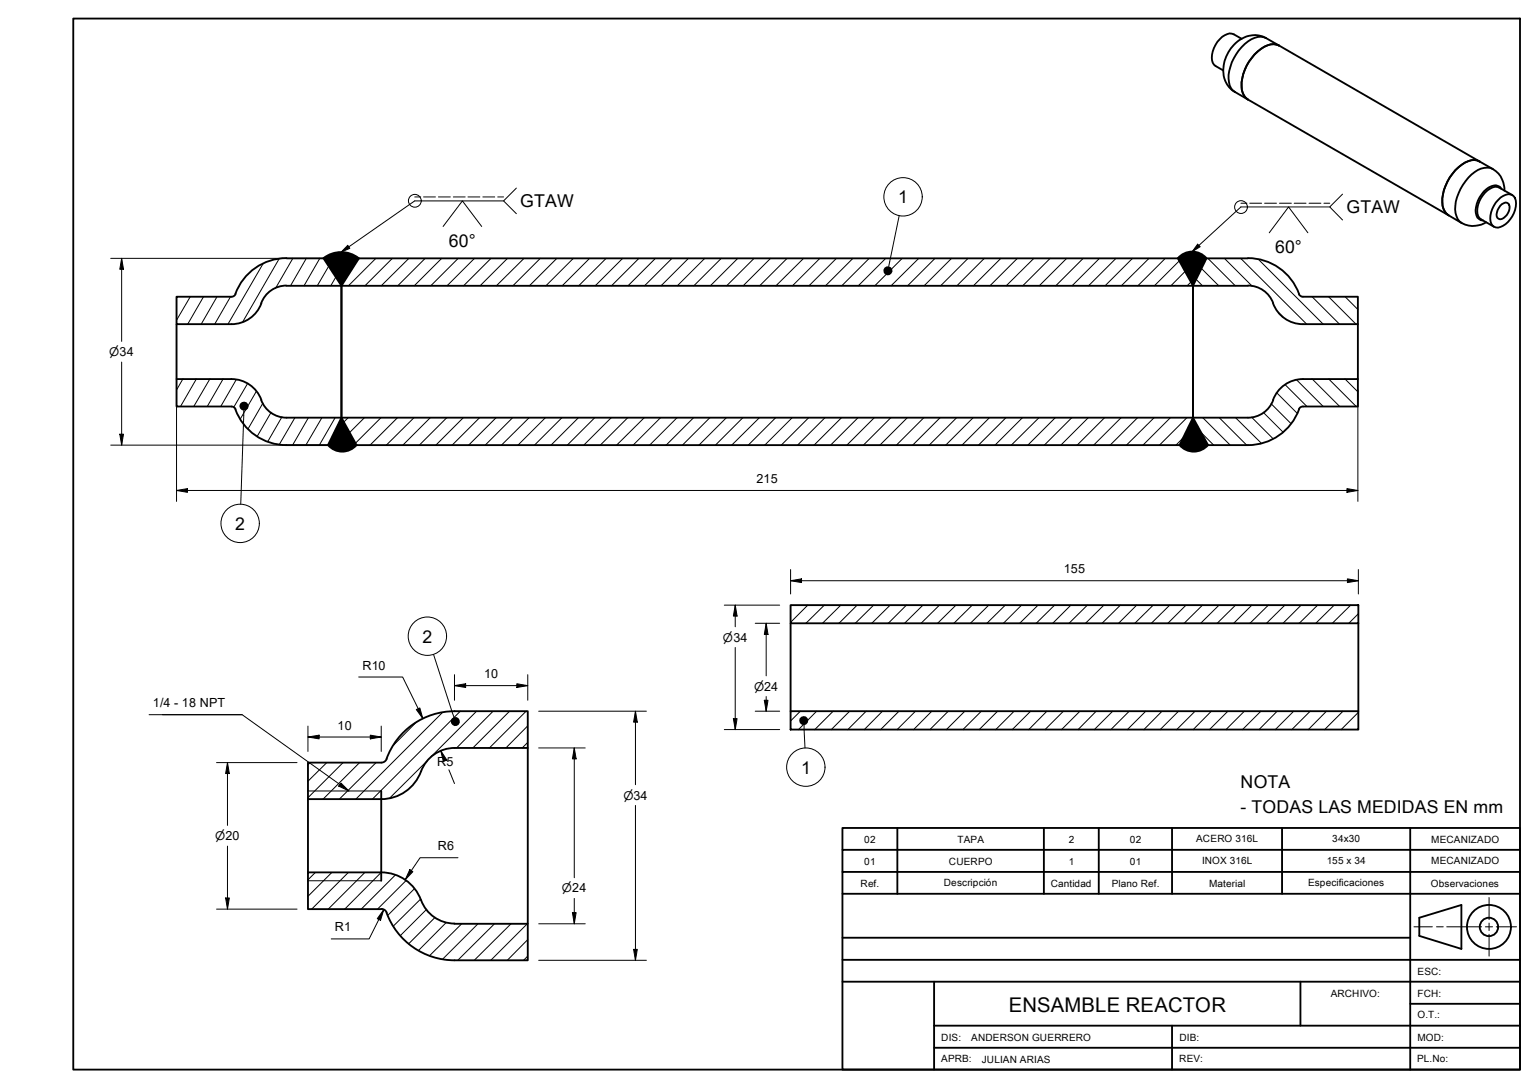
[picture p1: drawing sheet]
<svg xmlns="http://www.w3.org/2000/svg" width="420mm" height="297mm" viewBox="0 0 420 297" stroke-linecap="round" stroke-linejoin="round" font-family="sans-serif">
<!-- layer: Hatch -->
<g fill="none" stroke="#000" stroke-width=".27">
<path d="M71.8 72l-9.6 16.5M76.2 70.7l-10 17.2M79.9 70.5l-4.7 8.2M83.6 70.5l-4.3 7.5M87.3 70.5l-4.3 7.5M91 70.5l-4.4 7.5M93.2 73l-2.9 5M93.7 70.5l-.5 .5M98.1 70.5l-4.9 4.9M102.6 70.5l-7.5 7.5M107.1 70.5l-7.5 7.5M111.6 70.5l-7.5 7.5"/>
<path d="M116.1 70.5l-7.5 7.5M120.6 70.5l-7.5 7.5M125.1 70.5l-7.5 7.5M129.5 70.5l-7.5 7.5M134 70.5l-7.4 7.5M138.6 70.5l-7.5 7.5M143.1 70.5l-7.6 7.5M147.5 70.5l-7.5 7.5M152 70.5l-7.5 7.5M156.5 70.5l-7.5 7.5M161 70.5l-7.5 7.5M165.5 70.5l-7.5 7.5"/>
<path d="M170 70.5l-7.5 7.5M174.4 70.5l-7.5 7.5M178.9 70.5l-7.5 7.5M183.5 70.5l-7.5 7.5M188 70.5l-7.5 7.5M192.4 70.5l-7.5 7.5M196.9 70.5l-7.5 7.5M201.4 70.5l-7.5 7.5M205.9 70.5l-7.5 7.5M210.4 70.5l-7.5 7.5M214.9 70.5l-7.5 7.5M219.4 70.5l-7.6 7.5"/>
<path d="M223.8 70.5l-7.5 7.5M228.3 70.5l-7.4 7.5M232.9 70.5l-7.5 7.5M237.3 70.5l-7.5 7.5M241.8 70.5l-7.5 7.5M246.3 70.5l-7.5 7.5M250.8 70.5l-7.5 7.5M255.3 70.5l-7.5 7.5M259.8 70.5l-7.5 7.5M264.3 70.5l-7.5 7.5M268.7 70.5l-7.5 7.5M273.2 70.5l-7.5 7.5"/>
<path d="M277.7 70.5l-7.4 7.5M282.3 70.5l-7.6 7.5M286.7 70.5l-7.5 7.5M291.2 70.5l-7.5 7.5M295.7 70.5l-7.5 7.5M300.2 70.5l-7.5 7.5M304.7 70.5l-7.5 7.5M309.2 70.5l-7.5 7.5M313.7 70.5l-7.6 7.5M318.1 70.5l-7.5 7.5M322.6 70.5l-7.4 7.5M325.7 76.4l-1.6 1.6"/>
<path d="M325.7 71.9l-6 6.1M325.7 71l7 7M325.7 75.4l2.6 2.6M329.8 70.5l7.4 7.5M334.3 70.5l7.6 7.7M338.7 70.5l18 18M343.5 70.8l17.8 17.7M48.3 81l-.1 .1M51.9 81l-3.7 6.4M55.6 81l-4.4 7.5M59.2 81l-4.3 7.5M62.9 81l-4.3 7.5"/>
<path d="M349.1 85.3l1.2 1.2M358.2 81l7.5 7.5M362.7 81l7.5 7.5M367.2 81l3.5 3.5M49.9 103.5l-1.7 3M53.6 103.5l-4.3 7.5M57.3 103.5l-4.4 7.5M60.9 103.5l-4.3 7.5M64.5 103.6l-4.2 7.4M67.6 104.8l-3.8 6.4M70 106.9l-4.4 7.5M71.8 110.1l-4.1 7"/>
<path d="M74 112.6l-3.8 6.5M77 113.8l-3.9 6.8M80.5 114l-4.2 7.3M84.2 114l-4.3 7.5M87.9 114l-4.4 7.5M91.5 114l-4.3 7.5M93.2 117.5l-2.3 4M95.1 114l-1.9 1.9M99.5 114l-6.3 6.3M104 114l-7.5 7.5M108.5 114l-7.5 7.5M113 114l-7.5 7.5"/>
<path d="M117.5 114l-7.5 7.5M122 114l-7.5 7.5M126.5 114l-7.5 7.5M130.9 114l-7.5 7.5M135.4 114l-7.4 7.5M140 114l-7.5 7.5M144.5 114l-7.6 7.5M148.9 114l-7.5 7.5M153.4 114l-7.5 7.5M157.9 114l-7.5 7.5M162.4 114l-7.5 7.5M166.9 114l-7.5 7.5"/>
<path d="M171.4 114l-7.5 7.5M175.9 114l-7.6 7.5M180.3 114l-7.5 7.5M184.8 114l-7.4 7.5M189.4 114l-7.5 7.5M193.8 114l-7.5 7.5M198.3 114l-7.5 7.5M202.8 114l-7.5 7.5M207.3 114l-7.5 7.5M211.8 114l-7.5 7.5M216.3 114l-7.5 7.5M220.8 114l-7.5 7.5"/>
<path d="M225.2 114l-7.5 7.5M229.7 114l-7.5 7.5M234.3 114l-7.5 7.5M238.7 114l-7.5 7.5M243.2 114l-7.5 7.5M247.7 114l-7.5 7.5M252.2 114l-7.5 7.5M256.7 114l-7.5 7.5M261.2 114l-7.5 7.5M265.7 114l-7.5 7.5M270.1 114l-7.5 7.5M274.6 114l-7.5 7.5"/>
<path d="M279.1 114l-7.4 7.5M283.7 114l-7.6 7.5M288.1 114l-7.5 7.5M292.6 114l-7.5 7.5M297.1 114l-7.5 7.5M301.6 114l-7.5 7.5M306.1 114l-7.5 7.5M310.6 114l-7.5 7.5M315.1 114l-7.6 7.5M319.5 114l-7.5 7.5M324 114l-7.5 7.5M325.7 116.8l-4.6 4.7"/>
<path d="M325.7 115.9l5.6 5.6M328.4 114l7.5 7.5M332.9 114l7.5 7.5M337.3 114l7.1 7M341.7 113.9l5.9 5.9M344.9 112.6l5.4 5.4M347 110.2l5.5 5.5M348.6 107.3l5.5 5.5M350.8 105l6 6M353.9 103.7l7.4 7.3M358.3 103.5l7.5 7.5M362.8 103.5l7.5 7.5"/>
<path d="M367.2 103.5l3.5 3.5M325.7 121.3l-.2 .2M325.7 120.3l1.2 1.2M216 165.2l-.2 .2M220.5 165.2l-4.7 4.7M225 165.2l-5 5M229.6 165.2l-5.1 5M234 165.2l-5 5M238.5 165.2l-5 5M243 165.2l-5 5M247.5 165.2l-5 5M252 165.2l-5 5"/>
<path d="M256.5 165.2l-5 5M261 165.2l-5 5M265.4 165.2l-5 5M269.9 165.2l-5 5M274.4 165.2l-5 5M278.9 165.2l-5 5M283.4 165.2l-5 5M287.9 165.2l-5 5M292.4 165.2l-5 5M296.9 165.2l-5.1 5M301.4 165.2l-5 5M305.9 165.2l-5 5"/>
<path d="M310.3 165.2l-4.9 5M314.8 165.2l-5 5M319.3 165.2l-5 5M323.8 165.2l-5 5M328.3 165.2l-5 5M332.8 165.2l-5 5M337.3 165.2l-5 5M341.8 165.2l-5 5M346.3 165.2l-5.1 5M350.8 165.2l-5 5M355.2 165.2l-4.9 5M359.7 165.2l-5 5"/>
<path d="M364.2 165.2l-5 5M368.7 165.2l-5 5M370.8 167.6l-2.6 2.6M113.7 197.2l-6.3 6.2M120.8 194.5l-23.6 23.7M125.7 194.2l-24 24M130.1 194.2l-12.6 12.5M134.6 194.2l-9.9 10M139.1 194.2l-10 10M143.6 194.2l-10 10M144.1 198.2l-6 6M218.5 194.2l-2.7 2.6"/>
<path d="M222.9 194.2l-4.9 5M227.5 194.2l-5.1 5M232 194.2l-5.1 5M236.5 194.2l-5 5M240.9 194.2l-4.9 5M245.4 194.2l-5 5M249.9 194.2l-5 5M254.4 194.2l-5 5M258.9 194.2l-5 5M263.4 194.2l-5 5M267.9 194.2l-5 5M272.4 194.2l-5.1 5"/>
<path d="M276.9 194.2l-5.1 5M281.4 194.2l-5 5M285.8 194.2l-4.9 5M290.3 194.2l-5 5M294.8 194.2l-5 5M299.3 194.2l-5 5M303.8 194.2l-5 5M308.3 194.2l-5 5M312.8 194.2l-5 5M317.2 194.2l-4.9 5M321.8 194.2l-5.1 5M326.3 194.2l-5.1 5"/>
<path d="M330.7 194.2l-4.9 5M335.2 194.2l-5 5M339.7 194.2l-5 5M344.2 194.2l-5 5M348.7 194.2l-5 5M353.2 194.2l-5 5M357.7 194.2l-5 5M362.1 194.2l-4.9 5M366.6 194.2l-5 5M370.8 199l-.2 .2M370.8 194.5l-4.7 4.7M84.7 208.2l-.6 .6"/>
<path d="M89.2 208.2l-5.1 5.1M93.7 208.2l-9.6 9.6M98.2 208.2l-10 10M102.7 208.2l-10.1 10M116.8 207.6l-10.4 10.3M144.1 202.7l-1.5 1.5M86.1 238.2l-2 2M90.6 238.2l-6.5 6.5M95.1 238.2l-10 10M99.6 238.2l-10 10M104.1 238.2l-10 10M107.9 238.9l-9.3 9.3"/>
<path d="M110.9 240.4l-7.8 7.8M113.2 242.6l-7.3 7.3M114.8 245.5l-7.4 7.3M116.4 248.3l-7.1 7.1M118.7 250.6l-7.1 7.1M121.8 251.9l-7.6 7.6M126 252.2l-8.7 8.7M130.5 252.2l-9.7 9.7M135 252.2l-10 10M139.5 252.2l-10 10M144 252.2l-10 10M144.1 256.5l-5.6 5.7"/>
<path d="M144.1 261l-1.2 1.2"/>
</g>
<!-- layer: Visible Edges(ISO) -->
<g fill="none" stroke="#000" stroke-width=".51">
<path d="M339 10.6l-2.1-1.2a3.4 3.4 0 0 0-3.9 1.3 6.7 6.7 0 0 0-1.9 6.4l.8 .9 2 1.2M349.2 12.4a4.6 4.6 0 0 0-4.9 .9 12.6 12.6 0 0 0-5.3 11.2 3.9 3.9 0 0 0 1.7 2.7M349.2 12.4l-3.6-2a7.5 7.5 0 0 0-9.6 2.8 9 9 0 0 0-1 9.9l1.3 1.5 4.4 2.6M349.2 12.4l54.8 31.7M340.7 27.2l54.8 31.6M395.5 58.8a11.3 11.3 0 0 0 6.4 2.9l2.5-.4 1.4-.6M404 44.1a4.4 4.4 0 0 0-4.9 .8 12.8 12.8 0 0 0-5.3 11.3 3.9 3.9 0 0 0 1.7 2.6M404 44.1a12.1 12.1 0 0 1 5.7 4.1l.7 1.6 .3 2.3M404.3 59.9l3.6 2M409 54.6a3.4 3.4 0 0 1 3.9-1.3 3.4 3.4 0 0 1 .7 4 6.8 6.8 0 0 1-4.6 4.9 2.13 2.13 0 0 1-2.2-2.6 7.6 7.6 0 0 1 2.2-5zM409.3 51.2l3.6 2.1M410 55.7a1.21 1.21 0 0 1 1.6-.3 1.21 1.21 0 0 1 .5 1.5 3.4 3.4 0 0 1-2.6 3 1.24 1.24 0 0 1-.8-1.9l.5-1.2z"/>
<path d="M78.2 78a7.3 7.3 0 0 0-6.9 4.8M78.2 78h15v-7.5h-15a14.7 14.7 0 0 0-13.9 9.7M93.2 70.5h232.5v7.5h-232.5zM93.2 78v36M325.7 78v36M340.7 70.5h-15v7.5h15M340.7 78a7.3 7.3 0 0 1 6.9 4.8M340.7 70.5a14.8 14.8 0 0 1 13.9 9.7M48.2 88.5v15M64.3 80.2a1.18 1.18 0 0 1-1.1 .8h-15v7.5h15a8.7 8.7 0 0 0 8.2-5.7M347.6 82.8a8.7 8.7 0 0 0 8.1 5.7M354.6 80.2a1.18 1.18 0 0 0 1.1 .8h15v7.5h-15"/>
<path d="M370.7 88.5v15M71.3 109.2a7.3 7.3 0 0 0 6.9 4.8h15v7.5h-15a14.8 14.8 0 0 1-13.9-9.7M71.4 109.2a8.7 8.7 0 0 0-8.2-5.7h-15v7.5h15a1.18 1.18 0 0 1 1.1 .8M93.2 114h232.5v7.5h-232.5zM340.7 114h-15v7.5h15M347.6 109.2a8.7 8.7 0 0 1 8.1-5.7h15v7.5h-15a1.18 1.18 0 0 0-1.1 .8M347.6 109.2a7.3 7.3 0 0 1-6.9 4.8M354.6 111.8a14.8 14.8 0 0 1-13.9 9.7M215.8 165.2h155v5h-155zM215.8 170.2v24M370.8 170.2v24M215.8 194.2h155v5h-155z"/>
<path d="M84.1 218.2v20M104.1 215.9v24.6M105.5 207.2a19.8 19.8 0 0 1 18.6-13h20v10h-20a10.1 10.1 0 0 0-9.6 7.5 11.5 11.5 0 0 1-10.4 6.5h-20v-10h20l.7-.2 .8-.8M144.1 204.2v48M104.1 248.1l.7 .2 .8 .9M105.5 249.2a19.8 19.8 0 0 0 18.6 13h20v-10h-20M114.9 245.8a11.5 11.5 0 0 0-10.8-7.6h-20v10h20M115 245.7a9.7 9.7 0 0 0 9.1 6.4"/>
</g>
<!-- layer: Visible Tangent Edges(ISO) -->
<path d="M345.6 10.4a4.6 4.6 0 0 0-4.9 .9 13.3 13.3 0 0 0-5.3 10.2 4.1 4.1 0 0 0 1.8 3.6M407.5 46.2a5.2 5.2 0 0 0-5.8 1.5 13 13 0 0 0-4.3 10.5 3.7 3.7 0 0 0 1.6 2.7M409.3 51.2a3.4 3.4 0 0 0-3.9 1.4 6.7 6.7 0 0 0-1.9 6.4l.8 .9M409.9 51.5a2.28 2.28 0 0 0-3.4-.3 7.5 7.5 0 0 0-3.4 7.7 1.97 1.97 0 0 0 1.8 1.3" fill="none" stroke="#000" stroke-width=".51"/>
<!-- layer: Threads(ISO) -->
<path d="M84.1 215.9h20M84.1 240.5h20" fill="none" stroke="#000" stroke-width=".27"/>
<!-- layer: Hatch -->
<g fill="#000">
<path d="M88.3 70.5h9.7l-4.8 7.5zM321.6 70.5h7.8l-3.7 7.5zM93.2 114l4.1 7.5h-4.1zM325.7 114v7.5h-3.7zM93.2 114v7.5h-3.7zM325.7 114l4.1 7.5h-4.1z"/>
<path d="M88.3 70.5a7.9 7.9 0 0 1 9.7 0z" fill-rule="evenodd"/>
<path d="M321.8 70.2a5.1 5.1 0 0 1 7.6 .3h-7.8z" fill-rule="evenodd"/>
<path d="M89.5 121.5h7.8a5.1 5.1 0 0 1-7.8 0z" fill-rule="evenodd"/>
<path d="M322 121.5h7.8a5.1 5.1 0 0 1-7.8 0z" fill-rule="evenodd"/>
</g>
<!-- layer: Sketch Geometry(ISO) -->
<g fill="none" stroke="#000" stroke-width=".51">
<path d="M20 5.1h395v286.9h-395zM97.9 70.5a7.8 7.8 0 0 0-9.6 0l4.9 7.5 4.8-7.5M322 70a5.1 5.1 0 0 1 7.4 .5l-3.7 7.5-4.1-7.5zM89.5 121.5l3.7-7.5 4.1 7.5M89.5 121.5a5.1 5.1 0 0 0 7.8 0M322 121.5l3.7-7.5 4.1 7.5M322 121.5a5.1 5.1 0 0 0 7.8 0M230 238h185v54h-185zM230 238v-6h185v6M230 232v-6h185v6M245 226v18M285 226v18"/>
<path d="M300 226v18M320 226v18M350 226v18M385 226v66M230 256h155M230 244h185M387.5 250.6l11.5-3.5v12l-11.5-3.6zM230 262.1h185M230 268h185M255 268v24M355 268v12M385 274.1h30"/>
<path d="M255 286.1h160M255 280h160M320 280v12"/>
<circle cx="406.5" cy="253.1" r="6"/>
<circle cx="406.5" cy="253.1" r="2.51"/>
</g>
<path d="M386 253h5M392.2 253h1.8M395 253h9.5M405.5 253h2M406.5 245v6.1M406.5 252v2M406.5 255.1v5.9M408.5 253h5.5" fill="none" stroke="#000" stroke-width=".27"/>
<!-- layer: Dimensions(ISO) -->
<g fill="none" stroke="#000" stroke-width=".27">
<path d="M30.2 70.5h60M33.2 70.5l.5 3h-1zM33.2 70.5v22.7M33.2 98.9v22.6M32.7 118.5h1l-.5 3zM48.2 106.5v30.4M370.7 106.5v30.4M30.2 121.5h60M48.2 133.9l3-.5v1zM48.2 133.9h322.5M367.7 133.4l3 .5-3 .5zM215.8 158.5l3-.5v1.1z"/>
<path d="M215.8 158.5h155M215.8 155.5v6.7M367.9 158l2.9 .5-2.9 .6zM370.8 155.5v6.7M197.7 165.2h15.2M200.7 165.2l.5 3h-1zM200.7 165.2v5.9M200.7 176.8v22.4M206.2 170.2h6.7M209.2 170.2l.5 3h-1zM209.2 170.2v14.3M84.1 198.2v7"/>
<path d="M97.9 184.8h12l5.5 11.4M104.1 198.2v7M113.7 193.7l.9-.4 .8 2.9zM124.1 187.2l3-.5v1zM124.1 187.2h20M124.1 184.2v7M141.1 186.7l3 .5-3 .5zM144.1 184.2v7M147.1 194.2h29.4M173.5 194.2l.5 3h-1zM173.5 194.2v20M197.7 199.2h15.2"/>
<path d="M200.2 196.2h1l-.5 3zM206.2 194.2h6.7M208.7 191.2h1l-.5 3zM209.2 190.2v4M59.1 208.2h22M62.1 208.2l.5 3h-1zM62.1 208.2v17.1M84.1 201.2l3-.5v1zM84.1 201.2h20M101.1 200.7l3 .5-3 .5zM120.3 205l1.7 2.5-1 .4zM120.3 205l1.2 2.7"/>
<path d="M122.6 210.2l1.5 3.7M147.1 204.2h12.7M156.8 204.2l.5 3h-1zM156.8 204.2v35.4M173.5 219.9v42.3M62.1 231v17.2M111.9 237.4l.8 .6-2.1 2.2zM125 234.2h-10.3l-4.1 6M59.1 248.2h22M61.6 245.2h1l-.5 3zM104.8 248.3l-.9 3-.9-.5zM104.8 248.3l-4 8h-10.4"/>
<path d="M147.1 252.2h12.7M156.3 249.2h1l-.5 3zM156.8 245.3v6.9M173 259.2h1l-.5 3zM147.1 262.2h29.4"/>
</g>
<g fill="#000">
<path d="M33.2 70.5l.5 3h-1zM32.7 118.5h1l-.5 3zM48.2 133.9l3-.5v1zM367.7 133.4l3 .5-3 .5zM215.8 158.5l3-.5v1.1zM367.9 158l2.9 .5-2.9 .6zM200.7 165.2l.5 3h-1zM209.2 170.2l.5 3h-1zM113.7 193.7l.9-.4 .8 2.9zM124.1 187.2l3-.5v1zM141.1 186.7l3 .5-3 .5zM173.5 194.2l.5 3h-1z"/>
<path d="M200.2 196.2h1l-.5 3zM208.7 191.2h1l-.5 3zM62.1 208.2l.5 3h-1zM84.1 201.2l3-.5v1zM101.1 200.7l3 .5-3 .5zM120.3 205l1.7 2.5-1 .4zM156.8 204.2l.5 3h-1zM111.9 237.4l.8 .6-2.1 2.2zM61.6 245.2h1l-.5 3zM104.8 248.3l-.9 3-.9-.5zM156.3 249.2h1l-.5 3zM173 259.2h1l-.5 3z"/>
</g>
<!-- layer: Symbols(ISO) -->
<g fill="none" stroke="#000" stroke-width=".27">
<path d="M113.2 53.8h1.7M115.6 53.8h3.3M119.7 53.8h3.2M123.8 53.8h3.2M127.8 53.8h3.2M131.8 53.8h3.3M135.9 53.8h1.6M137.5 54.8h-24.3l-20 14M141 51.4l-3.5 3.4 3.5 3.5M245.5 58.9l-2.9 13.8M338.8 55.5h1.6M341.2 55.5h3.2"/>
<path d="M345.2 55.5h3.3M349.3 55.5h3.3M353.3 55.5h3.3M357.4 55.5h3.2M361.4 55.5h1.6M363 56.5h-24.2l-13.3 12.2M366.5 53l-3.5 3.5 3.5 3.6M94.9 67l.6 .8-2.3 1zM121 61.8l5.2-7 5.3 7M327 66.7l.7 .7-2.2 1.3zM346.5 63.5l5.3-7 5.3 7M66.5 112.1l-.8 25.6"/>
<path d="M118.4 178.7l5.6 17.1M40.7 195.1h25.4M44.3 195.1h21.8l29.1 20.8M219.5 198l.3 6.2M93.1 213.8l2.1 2.1-2.7-1.3z"/>
<circle cx="113.3" cy="54.8" r="1.75"/>
<circle cx="246.5" cy="53.7" r="5.2"/>
<circle cx="338.8" cy="56.5" r="1.75"/>
<circle cx="65.6" cy="142.9" r="5.2"/>
<circle cx="116.7" cy="173.7" r="5.2"/>
<circle cx="220" cy="209.4" r="5.2"/>
</g>
<g fill="#000">
<path d="M94.9 67l.6 .8-2.3 1zM327 66.7l.7 .7-2.2 1.3zM93.1 213.8l2.1 2.1-2.7-1.3z"/>
<circle cx="242.4" cy="73.9" r="1.25"/>
<circle cx="66.6" cy="110.9" r="1.25"/>
<circle cx="124.3" cy="197" r="1.26"/>
<circle cx="219.4" cy="196.7" r="1.24"/>
</g>
<text font-size="5.5" x="275.4" y="276.3">ENSAMBLE REACTOR</text>
<g font-size="4.8">
<text x="142" y="56.6">GTAW</text>
<text x="245.2" y="55.5">1</text>
<text x="367.6" y="58.3">GTAW</text>
<text x="122.6" y="67.5">60°</text>
<text x="348.1" y="69.2">60°</text>
<text x="64.2" y="144.7">2</text>
<text x="115.4" y="175.4">2</text>
<text x="218.7" y="211.2">1</text>
<text x="338.7" y="215.1">NOTA</text>
<text x="338.7" y="222">- TODAS LAS MEDIDAS EN mm</text>
</g>
<g font-size="3.4">
<text x="206.6" y="131.9">215</text>
<text x="290.4" y="156.5">155</text>
<text x="98.9" y="182.8">R10</text>
<text x="132.1" y="185.2">10</text>
<text x="41.7" y="193.1">1/4 - 18 NPT</text>
<text x="92.1" y="199.2">10</text>
<text x="119.4" y="209.2">R5</text>
<text x="119.6" y="232.1">R6</text>
<text x="91.4" y="254.3">R1</text>
</g>
<g font-size="3.2">
<text x="29.8" y="97.2">⌀34</text>
<text x="197.4" y="175.2">⌀34</text>
<text x="205.9" y="188.6">⌀24</text>
<text x="170.2" y="218.3">⌀34</text>
<text x="58.7" y="229.4">⌀20</text>
<text x="153.4" y="243.6">⌀24</text>
</g>
<g font-size="2.7">
<text x="236" y="230">02</text>
<text x="261.4" y="230.1">TAPA</text>
<text x="291.8" y="230.1">2</text>
<text x="308.5" y="230.1">02</text>
<text x="326.6" y="230">ACERO 316L</text>
<text x="363.7" y="230">34x30</text>
<text x="390.7" y="230">MECANIZADO</text>
<text x="236" y="236.1">01</text>
<text x="259.1" y="236.1">CUERPO</text>
<text x="291.8" y="236.1">1</text>
<text x="308.5" y="236.1">01</text>
<text x="328.2" y="236">INOX 316L</text>
<text x="362.2" y="236">155 x 34</text>
<text x="390.7" y="236">MECANIZADO</text>
<text x="234.9" y="242.1">Ref.</text>
<text x="257.7" y="241.9">Descripción</text>
<text x="286.9" y="242.1">Cantidad</text>
<text x="303.5" y="242.1">Plano Ref.</text>
<text x="330.1" y="242">Material</text>
<text x="357.1" y="241.9">Especificaciones</text>
<text x="390.7" y="242.2">Observaciones</text>
<text x="387" y="266.1">ESC:</text>
<text x="363.3" y="272.1">ARCHIVO:</text>
<text x="387" y="272.1">FCH:</text>
<text x="387" y="278.1">O.T.:</text>
<text x="257" y="284.1">DIS:</text>
<text x="265.2" y="284.1">ANDERSON GUERRERO</text>
<text x="322" y="284.1">DIB:</text>
<text x="387" y="284.1">MOD:</text>
<text x="257" y="290.1">APRB:</text>
<text x="268" y="290.1">JULIAN ARIAS</text>
<text x="321.9" y="290.1">REV:</text>
<text x="386.9" y="290">PL.No:</text>
</g>
</svg>
